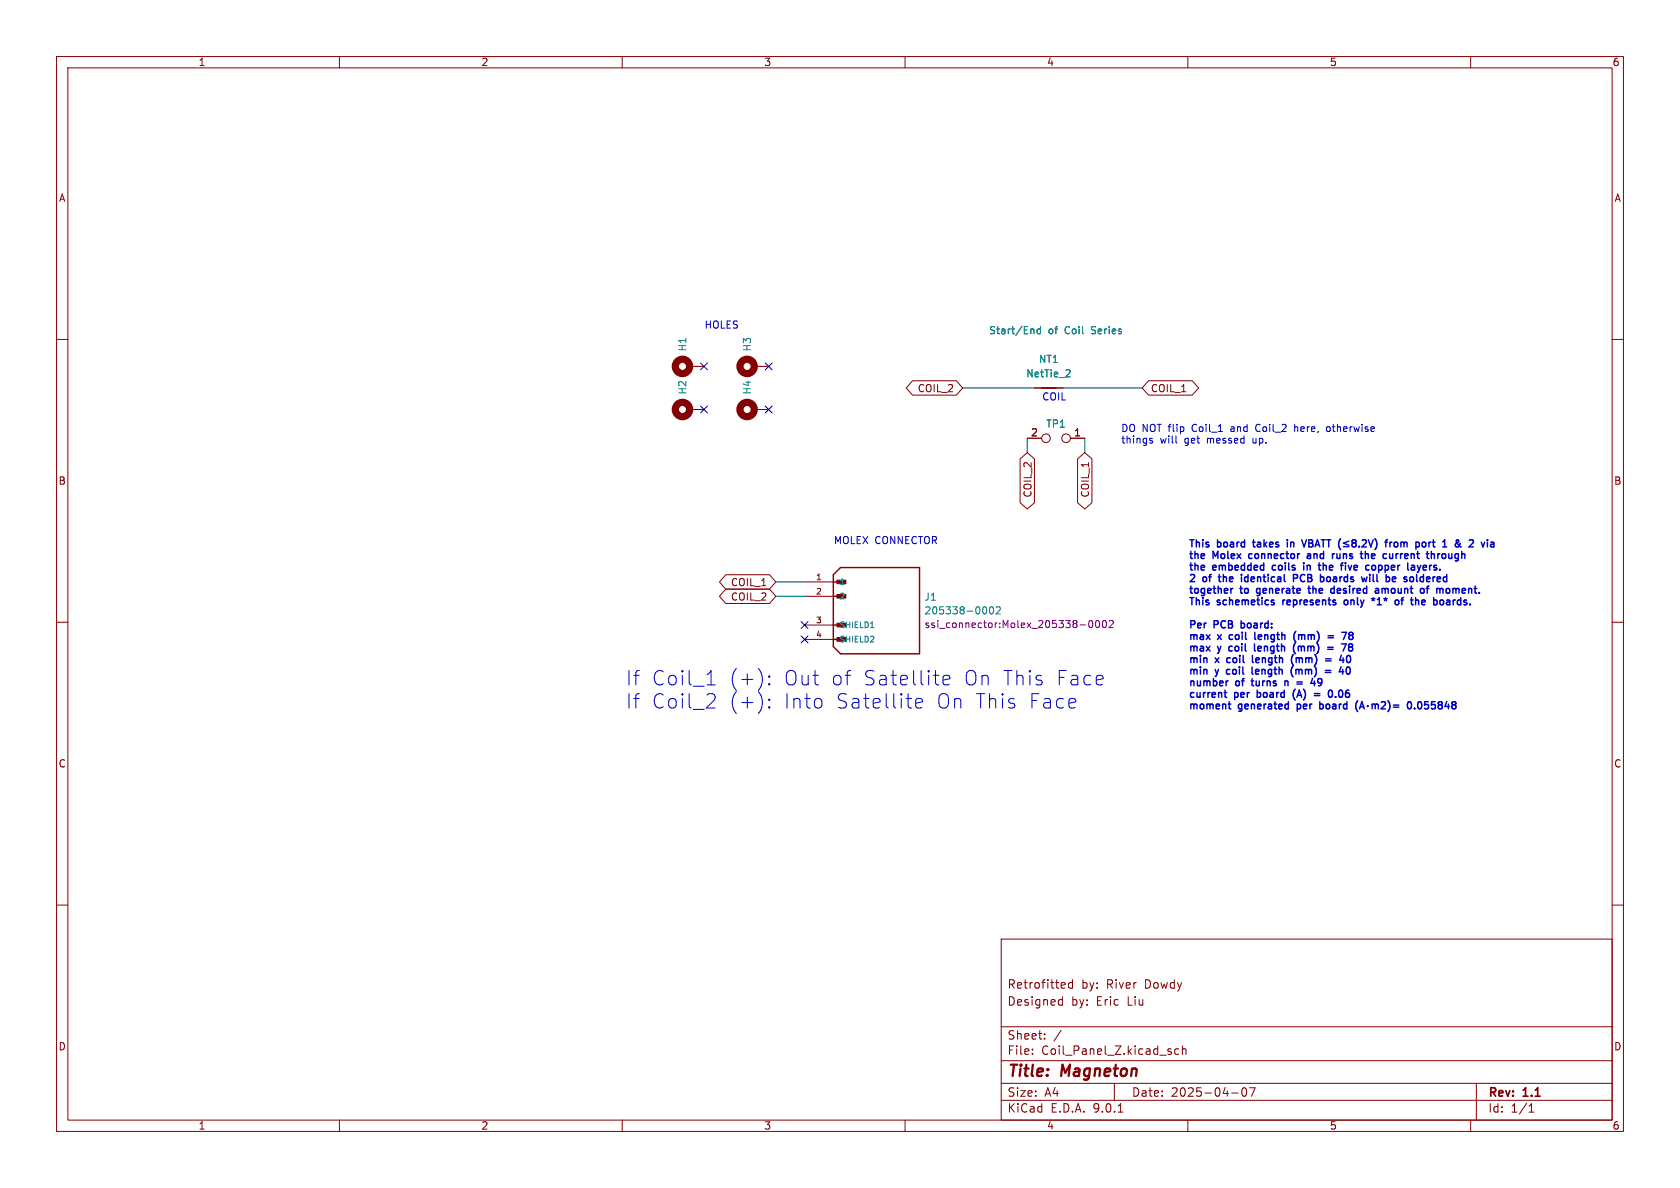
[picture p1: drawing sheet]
<svg xmlns="http://www.w3.org/2000/svg" width="297mm" height="210mm" viewBox="0 0 297 210" stroke-linecap="round" stroke-linejoin="round" font-family="sans-serif">
<path d="M0 0h297v210h-297z" fill="#fff" stroke="#fff" stroke-width=".18"/>
<g fill="none" stroke="#840000" stroke-width=".18">
<path d="M10 10h277v190h-277zM12 12h273v186h-273zM60 10v2M110 10v2M160 10v2M210 10v2M260 10v2M10 60h2M121.9 64.8h2.6M121.9 72.4h2.6M133.3 64.8h2.6M133.3 72.4h2.6"/>
<path d="M161.3 67.3h7.8l1.1 1.3-1.1 1.3h-7.8l-1.1-1.3zM181.6 77.5h2.5M182.9 68.6h5.1M189.2 77.5h2.6M203 67.3h7.8l1.1 1.3-1.1 1.3h-7.8l-1.1-1.3zM285 60h2M180.3 81.1l1.3-1.1 1.3 1.1v7.8l-1.3 1.1-1.3-1.1zM190.5 81.1l1.3-1.1 1.2 1.1v7.8l-1.2 1.1-1.3-1.1zM10 110h2M128.3 101.6h7.7l1.2 1.3-1.2 1.2h-7.7l-1.1-1.2zM128.3 104.1h7.7l1.2 1.3-1.2 1.3h-7.7l-1.1-1.3zM142.2 102.9h5.1"/>
<path d="M142.2 105.4h5.1M142.2 110.5h5.1M142.2 113h5.1M285 110h2M10 160h2M177 166h108v32h-108zM187.4 176.7l.4 .1M187.8 176.2v1.5M187.8 177.6l-.4 .1M188.2 173.8l.1 .3-.7 .1M189.6 173.2v1.5M189.6 173.8l-.4-.1-.3 .3v.4l.1 .2h.6"/>
<path d="M285 160h2M60 198v2M110 198v2M160 198v2M177 194.5h108M177 191.5h108M177 187.5h108M177 181.5h108M182.5 186.3v.1M182.5 185.5v.1M184.7 183.6v.1M184.7 182.8v.1"/>
<path d="M187.6 182.1l-1.3 2M197 191.5v3M197.7 196.6h.8M207 186v.3M208.4 185.5l-.4-.1-.3 .3v.4l.1 .2h.6M209 185.5l.2-.1 .4 .1 .1 .9M209 184.9v1.5M210 198v2M217.7 193.2h1.2M219.7 192.4l.2-.1a.81 .81 0 0 1 .6 .6 .81 .81 0 0 1-.3 .8l-.2 .1a.81 .81 0 0 1-.3-1.4zM220.9 192.3h1l-.7 1.5M260 198v2"/>
<path d="M261 191.5v6.5M270.3 196.6h.9M270.3 195.5l.4-.4v1.5"/>
<circle cx="184.9" cy="77.5" r=".76"/>
<circle cx="188.5" cy="77.5" r=".76"/>
</g>
<path d="M184.1 68.6h2.6M147.3 102.9h1.9M147.3 105.4h1.9M147.3 110.5h1.9M147.3 113h1.9M148.6 100.3h14v15.3h-14l-1.3-1.3v-12.7z" fill="none" stroke="#840000" stroke-width=".25"/>
<path d="M148 102.6h1.5v.6h-1.5z" fill="#840000" stroke="#840000" stroke-width=".18"/>
<path d="M182.6 58.2l.2 .1v.7M183.9 57.7v1.3M183.9 58.2h-.3l-.3 .2 .2 .5h.4M188.9 65.3l.3 .3-.1 .3-.7 .7h.8M153.9 111h.6M174.3 107.3l.1 .4-.1 .8M175.1 107.3h.1a.68 .68 0 0 1 .5 .6 .68 .68 0 0 1-.5 .6 .84 .84 0 0 1-.1-1.2zM176.1 107.4l.5-.1 .3 .3-.8 .9h.8" fill="none" stroke="#008484" stroke-width=".18"/>
<path d="M190.9 110.5h1M192.6 109.8l.2-.1a.68 .68 0 0 1 .4 .6 .68 .68 0 0 1-.4 .7l-.2-.2-.1-.3zM193.8 109.8l.2-.1a.68 .68 0 0 1 .4 .6 .68 .68 0 0 1-.4 .7l-.2-.2-.1-.3zM195 109.8l.2-.1a.68 .68 0 0 1 .4 .6 .68 .68 0 0 1-.4 .7l-.2-.2-.1-.3zM196.1 109.8l.5-.1 .2 .3-.8 1h.8" fill="none" stroke="#840084" stroke-width=".18"/>
<g fill="none" stroke="#840000" stroke-width="1.3">
<circle cx="120.6" cy="64.8" r="1.27"/>
<circle cx="120.6" cy="72.4" r="1.27"/>
<circle cx="132.1" cy="72.4" r="1.27"/>
<circle cx="132.1" cy="64.8" r="1.27"/>
</g>
<path d="M170.2 68.6h12.7M181.6 77.5v2.5M188 68.6h13.9M191.8 77.5v2.5M137.2 102.9h5M137.2 105.4h5" fill="none" stroke="#008400" stroke-width=".18"/>
<path d="M123.9 71.8l1.2 1.2M123.9 64.2l1.2 1.2M125.1 71.8l-1.2 1.2M125.1 64.2l-1.2 1.2M135.3 71.8l1.2 1.2M135.3 64.2l1.2 1.2M136.5 71.8l-1.2 1.2M136.5 64.2l-1.2 1.2M141.6 112.4l1.2 1.2M141.6 109.9l1.2 1.2M142.8 112.4l-1.2 1.2M142.8 109.9l-1.2 1.2" fill="none" stroke="#000084" stroke-width=".18"/>
<g fill="none" stroke="#0000c2" stroke-width=".18">
<path d="M203.3 77.8l.5 .3-.1 .2h-.3M203.3 77.5h.4M208 78.3h.1M222.2 75.1l-.2 .5 .2 .6M228.9 75v1.3M229.2 75.4l-.3 .2M235 75.5l-.3-.1-.2 .3 .1 .5 .1 .1 .3-.1M125.5 118.9l.2-.4v2.6M136 119.5v.2M136 119.5l.1 .1-.1 .1M136 119.5l-.1 .1 .1 .1M165 119.4h1"/>
<path d="M125 121.1h1.4M126 122.6a.69 .69 0 0 1 .3 1.1l-1.4 1.5h1.5M136 120.8l.1 .2-.1 .1M136 120.8l-.1 .2 .1 .1M136 120.8v.3M136 123.6v.2M136 124.9v.3M136 124.9l.1 .1-.1 .2M136 124.9l-.1 .1 .1 .2M136 123.6l.1 .1-.1 .1M136 123.6l-.1 .1 .1 .1M145.2 123.7l.1 .3v.7l-.1 .2"/>
<path d="M160.2 123.5h.9M160.9 125.2h.2M161.9 124.3l1.2-.2-.1-.5-.8-.1-.3 .3v1l.1 .2 .2 .2 .8-.2M165.7 121.1h.3M166.7 120.2l1.2-.2-.1-.5-.7-.1-.4 .3v1l.1 .3 .3 .1 .7-.1"/>
</g>
<g fill="none" stroke="#0000c2" stroke-width=".25">
<path d="M220.8 98v.6M221.4 95.8h.5M227.6 95.4v.1M227.6 95.8v.9M230.5 99.5v.1M230.5 99.9v.9M231 95.4l-.5 1.3M231.1 97.9h.4l.2 .2M231.4 95.4h.4l.3 .3-.3 .3 .3 .1v.3l-.2 .3h-.5zM231.4 96h.4M231.7 98.2h-.4l-.2 .2 .2 .3h.4M232.5 96.7l.4-1.3 .4 1.3"/>
<path d="M232.6 96.3h.6M233.6 95.4h.7M233.9 99.5v1.3M233.9 95.4v1.3M234.3 99.9l-.4 .2M234.5 95.4h.8M234.9 95.4v1.3M235.8 97.9h.1M236.4 97.9v.7l.3 .1M237 95.2a1.46 1.46 0 0 0 0 2M237.5 96.6h1M238.3 99.9l.3 .9"/>
<path d="M238.5 95.7l-1 .3 1 .4M239.3 96l-.3 .2 .1 .4 .2 .1 .3-.1 .1-.2v-.2l-.2-.2M239.3 96l-.3-.3 .3-.3h.2l.2 .3-.2 .3M239.3 96h.2M240.3 96.6v.1M240.8 95.5l.5-.1 .3 .4-.8 .9h.8M241.4 97.9h.5v.8M241.9 95.4l.4 1.3 .5-1.3M242.8 99.9l.3 .1 .1 .2-.1 .5-.3 .1M243.1 95.2a1.47 1.47 0 0 1 0 1.9M244.8 95.8h.5M245.3 95.4l-.3 .2v1.1"/>
<path d="M245.7 95.8v.9M246.1 95.8l-.4 .3M246.2 98.6l-.4 .1M246.2 97.9v.8M247 95.9l-.3-.1-.2 .3v.5l.2 .1 .3-.1M250.6 99.9l.3 .9M251.2 99.9l-.3 .9M252 96v.6M252.6 95.8v.9M253 95.8l-.4 .3M254.2 97.9v.8M254.6 97.9l-.4 .2"/>
<path d="M257.4 96.1l.4-.3v-.3h-.3v.4l.7 .8M258.1 96l-.3 .6h-.4M259.9 95.4l.5 .1 .1 .3-.8 .9h.8M263.9 95.8l-.3 .1M264 96.2h-.3l-.2 .2 .1 .2 .4 .1M215.4 102h.4M216.9 118.5v.6M216.9 116.4v.6M217.3 114.4v.6M217.4 112.3v.6M218 104l-.3 .1M219.4 109.7v1.3"/>
<path d="M219.4 110.9l.1 .1M219.5 101.6v.1M219.5 102v.8M219.5 110.2h-.1M220.1 102.1v.6M221.4 117.9v1.1l.1 .2M221.4 115.9v1.1l.2 .1M221.8 113.8v1.1l.2 .2M221.8 111.8v1.1l.2 .1M222.2 104.1v.6M225 100.1v.6M226.8 106.1v.8"/>
<path d="M226.9 106.2l-.1 .1M228.4 116.2v.9l.3 .5M228.6 117.7a1.46 1.46 0 0 0 0 2M228.7 101.6v1.2M228.7 115.7h-.1M229 113.6a1.46 1.46 0 0 0 0 2M229.1 111.6a1.46 1.46 0 0 0 0 1.9M229.1 118.3v.9M229.2 101.6l.2 .2-.1 .3-.6 .1M229.2 116.3v.8M229.3 118.3l-.2 .2M229.3 116.3l-.1 .1"/>
<path d="M229.5 114.2v.9M229.6 112.2v.8M229.7 114.2l-.2 .2M229.8 112.2l-.2 .1M231.2 104h.5M231.4 103.6v1.1l.3 .2M232.1 119.9l-.3 .9h.7M234.3 118.5h1M234.3 118.9h1M234.4 116.5h.9M234.4 116.8h.9M234.7 114.4h1"/>
<path d="M234.7 114.8h1M234.8 112.4h.9M234.8 112.7h.9M235.1 102h-.3l-.3 .2 .1 .5 .2 .1h.3M235.5 104l.4 .1M235.9 104.8l-.4 .1M235.9 103.6v1.3M237.1 117.8l-.3 1M237.1 113.8h.9l-.6 1.3M237.1 115.8l-.3 .9M237.2 111.8h.8l-.5 1.2M238.1 118l.2-.1a.68 .68 0 0 1 .4 .6 .68 .68 0 0 1-.4 .7l-.2-.1-.1-.4z"/>
<path d="M238.2 115.9h.1a.68 .68 0 0 1 .5 .6 .68 .68 0 0 1-.5 .6 .84 .84 0 0 1-.1-1.2zM238.2 106.2l-.3-.1-.3 .2 .1 .5 .3 .1 .2-.1M238.6 114.4l-.2 .2 .1 .4 .1 .1 .4-.1 .1-.2v-.2l-.2-.2M238.6 114.4l-.2-.3 .2-.3h.3l.2 .3-.2 .3M238.6 114.4h.3M238.7 112.3l-.2-.2 .2-.3h.3l.2 .2-.2 .3M238.7 112.3l-.2 .3v.3l.2 .1h.4l.1-.2v-.2l-.2-.3M238.7 112.3h.3M242.2 101.6v.1M242.2 102v.8M242.8 101.6v1.2M243.1 105.8l-.3 .1"/>
<path d="M243.5 106.9h.7M243.6 105.9l-.1 .1M243.7 104.1v.8M243.7 104.8l-.1 .1M243.7 104.3l-.1 .1M244.3 104v.9M244.7 104l-.4 .1M247.1 106.1l.2 .2v.4l-.2 .2M247.7 106.1h.4M248 105.6l-.2 .2v1.1M250.9 100.8l-.2 .3M251.5 102h-.3l-.2 .2 .1 .5 .4 .1"/>
<path d="M251.5 106.1l-.2 .1v.5l.2 .2M252 106.4l-.7 .1M252.1 104h.5M252.5 103.6l-.2 .2v1.1M255.9 104l.3 .1 .1 .2-.1 .4-.3 .2M256.1 106.1h-.3M256.2 106.4h-.3l-.2 .2 .1 .2 .4 .1M216.4 122.4h.5M216.6 123.2l.3 .1M217.1 124.5h.5M217.5 125.3h.1M221.2 120.4h.5"/>
<path d="M222.3 122v1.3M222.3 123.2l.1 .1M222.4 122.4l-.1 .1M227.2 120.5l.1-.1h.3l.1 .8M227.2 120.4v.8M228.9 121.9a1.47 1.47 0 0 0 .1 1.9M229.3 120.6h.9M229.3 120.9h.9M229.3 124.5v1.2M229.3 125.3h.2M229.5 124.5h-.2M232.4 122.6h.9"/>
<path d="M232.4 123h.9M233 120.2v.4l.4 .1M233.1 121.2h.2M233.3 124.5h.4l.2 .1M233.3 124v1.3M233.9 125.2l-.2 .1h-.4M235.1 122l-.1 .1M235.3 122l.1 .1 .2 .4-.2 .6M236.1 123.1v.2M239.8 125.4l.2 .4M240 123.9l-.2 .3M240.3 125.3l.5-1.3 .4 1.3"/>
<path d="M240.5 124.9h.6M241.8 124.8v.1M242.6 124.6l.3-.1 .2 .1M242.6 124.5v.8M243.1 124.6l.2-.1h.3l.1 .8M243.1 124.6v.7M244.2 124.2l.5-.2 .2 .4-.7 .9h.7M245.4 123.9a1.46 1.46 0 0 1 0 1.9M246.3 124.6h1M246.3 125h1M249 124.1l.1-.1a.68 .68 0 0 1 .5 .7 .68 .68 0 0 1-.5 .6 .84 .84 0 0 1-.1-1.2zM250.1 125.2v.1"/>
</g>
<g font-size="3.5" fill="#0000c2">
<text x="110.5" y="121.4">If</text>
<text x="110.5" y="125.5">If</text>
<text x="115" y="121.4">Coil_1</text>
<text x="115" y="125.5">Coil_2</text>
<text x="128.7" y="121.4">(+):</text>
<text x="128.7" y="125.5">(+):</text>
<text x="138.3" y="121.4">Out</text>
<text x="138.3" y="125.5">Into</text>
<text x="146.6" y="121.4">of</text>
<text x="147.4" y="125.5">Satellite</text>
<text x="152.2" y="121.4">Satellite</text>
<text x="165.1" y="125.5">On This</text>
<text x="169.9" y="121.4">On This</text>
<text x="181.4" y="125.5">Face</text>
<text x="186.2" y="121.4">Face</text>
</g>
<g font-size="2.8" fill="#840000">
<text x="178" y="190.9">Title:</text>
<text x="187.7" y="190.9">Magneton</text>
</g>
<g font-size="2.1" fill="#840000">
<text x="178" y="178">Designed</text>
<text x="178" y="175">Retrofitted</text>
<text x="189.4" y="178">by:</text>
<text x="191.2" y="175">by:</text>
<text x="193.9" y="178">Eric</text>
<text x="195.7" y="175">River</text>
<text x="199.5" y="178">Liu</text>
<text x="202.5" y="175">Dowdy</text>
<text x="178" y="184">Sheet:</text>
<text x="178" y="186.7">File:</text>
<text x="184.1" y="186.7">Coil_Panel_Z.kicad_sch</text>
<text x="178" y="196.9">KiCad</text>
<text x="178" y="194.1">Size:</text>
<text x="184.7" y="194.1">A4</text>
<text x="185.7" y="196.9">E.D.A.</text>
<text x="193.3" y="196.9">9.0.1</text>
<text x="200" y="194.1">Date:</text>
<text x="207" y="194.1">2025-04-07</text>
<text x="263" y="194.3">Rev:</text>
<text x="263" y="196.9">Id:</text>
<text x="267.1" y="196.9">1/1</text>
<text x="269.4" y="194.3">1.1</text>
</g>
<g font-size="1.8" fill="#840000">
<text x="35" y="11.9">1</text>
<text x="85" y="11.9">2</text>
<text x="135" y="11.9">3</text>
<text x="185" y="11.9">4</text>
<text x="235" y="11.9">5</text>
<text x="285" y="11.9">6</text>
<text x="10.3" y="35.9">A</text>
<text x="285.3" y="35.9">A</text>
<text x="162.1" y="69.5">COIL_2</text>
<text x="203.4" y="69.5">COIL_1</text>
<text x="182.2" y="77.2">2</text>
<text x="189.8" y="77.2">1</text>
<text x="10.3" y="85.9">B</text>
<text x="182.6" y="88.1" transform="rotate(-90 182.6 88.1)">COIL_2</text>
<text x="192.7" y="88.1" transform="rotate(-90 192.7 88.1)">COIL_1</text>
<text x="285.3" y="85.9">B</text>
<text x="129.1" y="103.8">COIL_1</text>
<text x="129.1" y="106.4">COIL_2</text>
<text x="10.3" y="135.9">C</text>
<text x="285.3" y="135.9">C</text>
<text x="10.3" y="185.9">D</text>
<text x="285.3" y="185.9">D</text>
<text x="35" y="199.9">1</text>
<text x="85" y="199.9">2</text>
<text x="135" y="199.9">3</text>
<text x="185" y="199.9">4</text>
<text x="235" y="199.9">5</text>
<text x="285" y="199.9">6</text>
</g>
<g font-size="1.8" fill="#0000c2">
<text x="124.5" y="58.2">HOLES</text>
<text x="184.1" y="70.9">COIL</text>
<text x="198.1" y="76.4">DO NOT flip</text>
<text x="211" y="76.4">Coil_1</text>
<text x="218" y="76.4">and</text>
<text x="222.7" y="76.4">Coil_2</text>
<text x="229.7" y="76.4">here,</text>
<text x="235.6" y="76.4">otherwise</text>
<text x="198.1" y="78.5">things</text>
<text x="205.1" y="78.5">will</text>
<text x="209.5" y="78.5">get</text>
<text x="213.7" y="78.5">messed</text>
<text x="221.9" y="78.5">up.</text>
<text x="147.3" y="96.3">MOLEX CONNECTOR</text>
<text x="210.1" y="96.9">This</text>
<text x="210.1" y="98.9">the</text>
<text x="210.1" y="100.9">the</text>
<text x="214.5" y="98.9">Molex</text>
<text x="214.5" y="100.9">embedded</text>
<text x="215.3" y="96.9">board</text>
<text x="221.4" y="98.9">connector</text>
<text x="222.1" y="96.9">takes</text>
<text x="225.5" y="100.9">coils</text>
<text x="228.6" y="96.9">in</text>
<text x="231.5" y="100.9">in</text>
<text x="232.2" y="98.9">and</text>
<text x="234.8" y="100.9">the</text>
<text x="237.1" y="98.9">runs</text>
<text x="239.2" y="100.9">five</text>
<text x="242.7" y="98.9">the</text>
<text x="244.1" y="100.9">copper</text>
<text x="247.2" y="98.9">current</text>
<text x="247.6" y="96.9">from</text>
<text x="252" y="100.9">layers.</text>
<text x="253.4" y="96.9">port</text>
<text x="255.4" y="98.9">through</text>
<text x="258.7" y="96.9">1</text>
<text x="261.4" y="96.9">&amp;</text>
<text x="264.4" y="96.9">2</text>
<text x="210.1" y="103">2</text>
<text x="210.1" y="105">together</text>
<text x="210.1" y="107.1">This</text>
<text x="212.7" y="103">of</text>
<text x="215.3" y="107.1">schemetics</text>
<text x="216.1" y="103">the</text>
<text x="219.4" y="105">to</text>
<text x="220.5" y="103">identical</text>
<text x="222.7" y="105">generate</text>
<text x="227.3" y="107.1">represents</text>
<text x="230.2" y="103">PCB</text>
<text x="232.4" y="105">the</text>
<text x="235.5" y="103">boards</text>
<text x="236.9" y="105">desired</text>
<text x="238.7" y="107.1">only</text>
<text x="243.4" y="103">will</text>
<text x="244.1" y="107.1">*1*</text>
<text x="245.3" y="105">amount</text>
<text x="248.1" y="103">be</text>
<text x="248.8" y="107.1">of</text>
<text x="251.9" y="103">soldered</text>
<text x="252.1" y="107.1">the</text>
<text x="253.7" y="105">of</text>
<text x="256.6" y="107.1">boards.</text>
<text x="257.1" y="105">moment.</text>
<text x="210.1" y="111.2">Per</text>
<text x="210.1" y="113.2">max</text>
<text x="214.7" y="111.2">PCB</text>
<text x="215.4" y="113.2">x</text>
<text x="217.9" y="113.2">coil</text>
<text x="220" y="111.2">board:</text>
<text x="222.9" y="113.2">length</text>
<text x="230.3" y="113.2">(mm)</text>
<text x="210.1" y="115.3">max</text>
<text x="210.1" y="117.3">min</text>
<text x="210.1" y="119.3">min</text>
<text x="215" y="117.3">x</text>
<text x="215" y="119.3">y</text>
<text x="215.4" y="115.3">y</text>
<text x="217.4" y="119.3">coil</text>
<text x="217.5" y="117.3">coil</text>
<text x="217.8" y="115.3">coil</text>
<text x="222.4" y="119.3">length</text>
<text x="222.5" y="117.3">length</text>
<text x="222.8" y="115.3">length</text>
<text x="229.8" y="119.3">(mm)</text>
<text x="229.9" y="117.3">(mm)</text>
<text x="230.2" y="115.3">(mm)</text>
<text x="236.4" y="119.3">=</text>
<text x="236.4" y="117.3">=</text>
<text x="210.1" y="121.4">number</text>
<text x="210.1" y="123.4">current</text>
<text x="210.1" y="125.5">moment</text>
<text x="218.3" y="123.4">per</text>
<text x="218.5" y="121.4">of</text>
<text x="219" y="125.5">generated</text>
<text x="221.9" y="121.4">turns</text>
<text x="222.8" y="123.4">board</text>
<text x="228.2" y="121.4">n</text>
<text x="229.7" y="123.4">(A)</text>
<text x="229.9" y="125.5">per</text>
<text x="230.8" y="121.4">=</text>
<text x="233.9" y="121.4">49</text>
<text x="233.9" y="123.4">=</text>
<text x="234.4" y="125.5">board</text>
<text x="237" y="123.4">0.06</text>
<text x="250.9" y="125.5">0.055848</text>
</g>
<g font-size="1.8" fill="#008484">
<text x="174.8" y="59.3">Start/End</text>
<text x="185.3" y="59.3">of</text>
<text x="188.4" y="59.3">Coil</text>
<text x="193.2" y="59.3">Series</text>
<text x="121.5" y="62.2" transform="rotate(-90 121.5 62.2)">H1</text>
<text x="133" y="62.2" transform="rotate(-90 133 62.2)">H3</text>
<text x="183.6" y="64.4">NT1</text>
<text x="121.5" y="69.8" transform="rotate(-90 121.5 69.8)">H2</text>
<text x="133" y="69.8" transform="rotate(-90 133 69.8)">H4</text>
<text x="181.3" y="66.9">NetTie_2</text>
<text x="184.9" y="75.8">TP1</text>
<text x="163.3" y="106.4">J1</text>
<text x="163.3" y="108.8">205338-0002</text>
</g>
<text font-size="1.8" fill="#840084" x="163.3" y="111.2">ssi_connector:Molex_205338-0002</text>
<g font-size="1.4" fill="#840000">
<text x="144.2" y="102.6">1</text>
<text x="144.2" y="105.2">2</text>
<text x="144.2" y="110.2">3</text>
<text x="144.2" y="112.8">4</text>
</g>
<g font-size="1.4" fill="#008484">
<text x="148.3" y="103.6">1</text>
<text x="148.3" y="106.1">2</text>
<text x="148.3" y="111.2">SHIELD1</text>
<text x="148.3" y="113.8">SHIELD2</text>
</g>
</svg>
